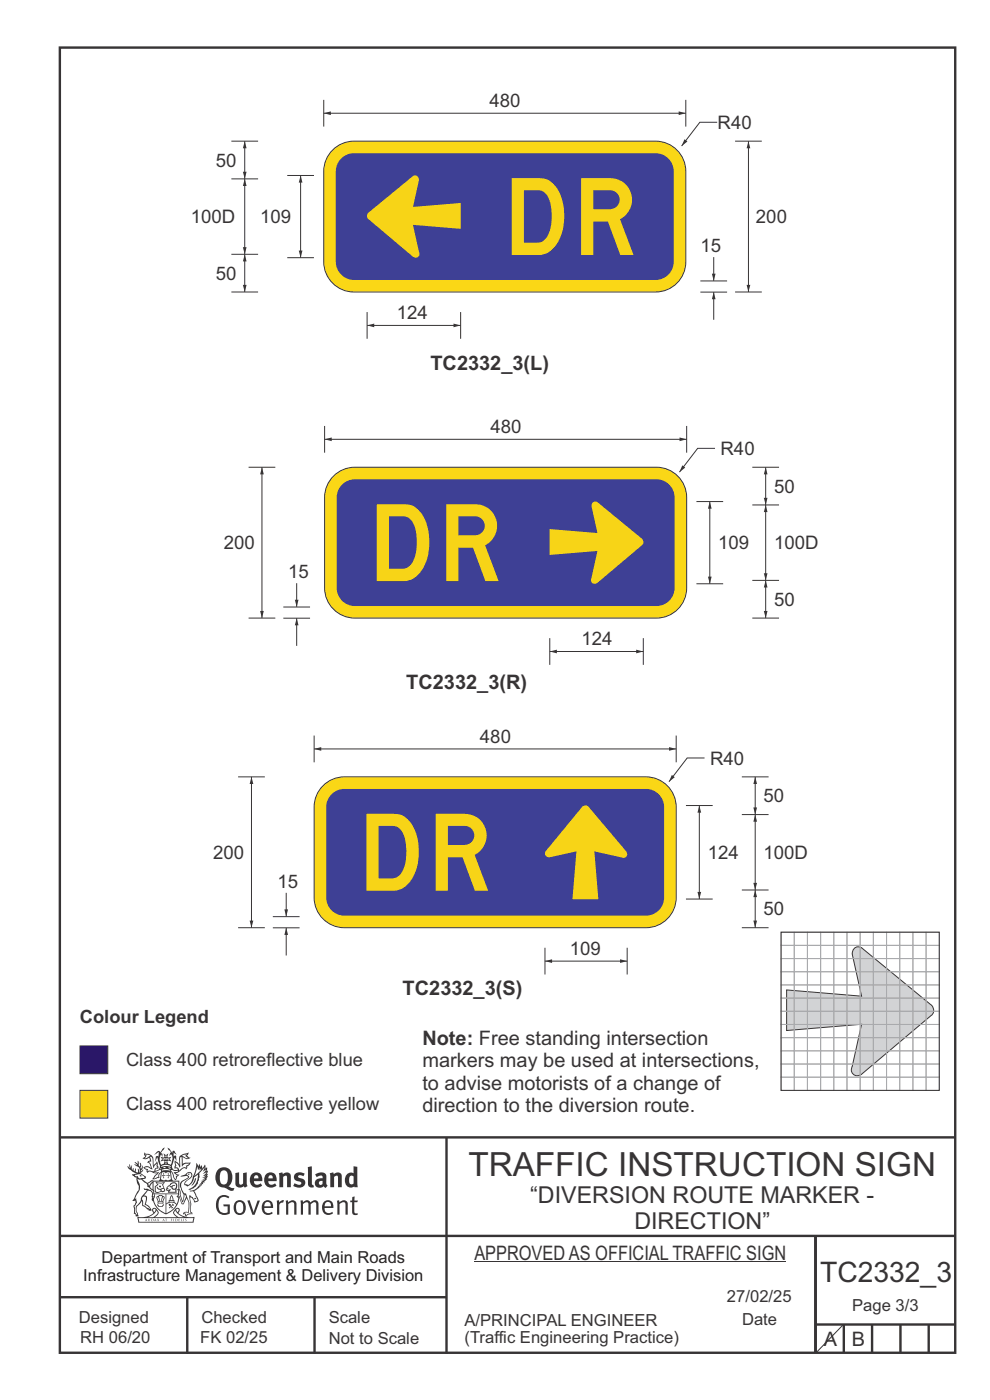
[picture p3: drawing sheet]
<svg xmlns="http://www.w3.org/2000/svg" width="210mm" height="297mm" viewBox="0 0 210 297" stroke-linecap="round" stroke-linejoin="round" font-family="sans-serif">
<g fill="none" stroke="#373435" stroke-width=".51">
<path d="M12.7 10.1h189.9v276.9h-189.9zM12.7 241.3h190M94.7 241.4v45.8M12.7 275.2h82M12.7 262.2h190.1M39.7 275.2v12M66.7 275.2v12M173 262.1v24.9M173 281h29.6M179 281v6M185 281v6M191 281v6"/>
<path d="M197 281v6"/>
</g>
<g fill="#373435">
<path d="M47 248.4a2.55 2.55 0 0 0 0 2.7l.3 .2a.81 .81 0 0 0 1-1v-.5a1.04 1.04 0 0 0-1.1-1.5zM46.3 248.1a1.82 1.82 0 0 1 2.1-.2 1.82 1.82 0 0 1 .9 1.8 2.29 2.29 0 0 1-.8 2l.7 .3h.5l-.2 .6a2.87 2.87 0 0 1-2-.7 2.12 2.12 0 0 1-1.7-3.1z" fill-rule="evenodd"/>
<path d="M49.9 248.9l.8-.2v2a.46 .46 0 0 0 .3 .6 .46 .46 0 0 0 .6-.3v-2.1l.7-.2v2.4l.2 .5-.5 .3-.3-.3a1.02 1.02 0 0 1-1.2 .3 1.02 1.02 0 0 1-.6-1.1z" fill-rule="evenodd"/>
<path d="M54 249.5l-.1 .5h.9a.49 .49 0 0 0-.2-.6 .49 .49 0 0 0-.6 .1zM53.4 249.1a1.34 1.34 0 0 1 1.6-.2 1.34 1.34 0 0 1 .6 1.5v.2h-1.7a.77 .77 0 0 0 .5 .8 .77 .77 0 0 0 .9-.4l.3 .5a1.59 1.59 0 0 1-2 .2 1.59 1.59 0 0 1-.5-2.1z" fill-rule="evenodd"/>
<path d="M57 249.5l-.1 .5h1a.49 .49 0 0 0-.2-.6 .49 .49 0 0 0-.7 .1zM56.4 249.1a1.34 1.34 0 0 1 1.6-.2 1.34 1.34 0 0 1 .7 1.5v.2h-1.8a.77 .77 0 0 0 .5 .8 .77 .77 0 0 0 .9-.4l.4 .5a1.59 1.59 0 0 1-2.1 .2 1.59 1.59 0 0 1-.5-2.1z" fill-rule="evenodd"/>
<path d="M59.2 248.9l.7-.2 .1 .4a.95 .95 0 0 1 1-.3 .95 .95 0 0 1 .7 .8v2.3h-.8v-2.3a.46 .46 0 0 0-.8 .1v2.2h-.8z" fill-rule="evenodd"/>
<path d="M62.6 249.1a1.75 1.75 0 0 1 2-.1l-.2 .5-.6-.2a.43 .43 0 0 0-.6 .3l.4 .3a1.04 1.04 0 0 1 1.2 1.1 1.04 1.04 0 0 1-1.4 1l-1.2-.4 .3-.6 1 .4 .4-.4a.88 .88 0 0 0-1-.5l-.4-.2-.1-.4z" fill-rule="evenodd"/>
<path d="M65.3 247.6l.8-.2 .1 3.8 .3 .2 .1 .4a.88 .88 0 0 1-1 0 .88 .88 0 0 1-.3-1z" fill-rule="evenodd"/>
<path d="M67.8 250.6a.43 .43 0 0 0-.1 .7 .43 .43 0 0 0 .7-.1v-.7zM66.8 249.1a1.7 1.7 0 0 1 2.4 .1v1.9l.3 .4-.4 .5-.5-.4a1.03 1.03 0 0 1-1.7-.1 1.03 1.03 0 0 1 .8-1.5h.7v-.4a.8 .8 0 0 0-1.2 .1z" fill-rule="evenodd"/>
<path d="M70 248.9l.7-.2 .1 .4a.95 .95 0 0 1 1-.3 .95 .95 0 0 1 .7 .8v2.3h-.8v-2.3a.46 .46 0 0 0-.8 .1v2.2h-.8z" fill-rule="evenodd"/>
<path d="M74.3 249.5a1.48 1.48 0 0 0 0 1.7h.5l.2-.1v-1.5l-.3-.2zM75 247.4l.8 .1 .1 4.4h-.7l-.1-.2a1.26 1.26 0 0 1-1.4 0 1.26 1.26 0 0 1-.5-1.3 1.29 1.29 0 0 1 .4-1.4 1.29 1.29 0 0 1 1.4-.1z" fill-rule="evenodd"/>
<path d="M46.4 253.9a1.72 1.72 0 0 1 2.3 0l-.3 .3a1.24 1.24 0 0 0-1.4-.2 1.24 1.24 0 0 0-.6 1.4 1.49 1.49 0 0 0 1.2 1.9l.7-.1v-1.3h-.8l-.1-.4h1.3v1.9a1.93 1.93 0 0 1-2.2 0 1.93 1.93 0 0 1-.7-2.2l.2-.8z" fill-rule="evenodd"/>
<path d="M50.4 255.1a1.65 1.65 0 0 0 .2 2.2 .99 .99 0 0 0 1-1.4 .78 .78 0 0 0-.4-.8 .78 .78 0 0 0-.8 0zM50 254.9a1.33 1.33 0 0 1 1.6-.1 1.33 1.33 0 0 1 .5 1.4 1.31 1.31 0 0 1-1.3 1.6 1.31 1.31 0 0 1-1.2-1.6v-.6z" fill-rule="evenodd"/>
<path d="M52.5 254.7l.4-.1 .9 2.6 .8-2.5h.5l-1.1 3h-.5z" fill-rule="evenodd"/>
<path d="M56.3 255.2l-.2 .7h1.3a.7 .7 0 0 0-.3-.8 .7 .7 0 0 0-.8 .1zM55.9 255a1.22 1.22 0 0 1 1.5-.2 1.22 1.22 0 0 1 .5 1.5h-1.8a.93 .93 0 0 0 .5 1 .93 .93 0 0 0 1.1-.2l.2 .3a1.43 1.43 0 0 1-1.8 .1 1.43 1.43 0 0 1-.6-1.7z" fill-rule="evenodd"/>
<path d="M58.7 254.7l.4-.1 .1 .5 .4-.4 .6-.1-.2 .5a.66 .66 0 0 0-.8 .7v1.9h-.4z" fill-rule="evenodd"/>
<path d="M60.6 254.7l.4-.1 .1 .5a.94 .94 0 0 1 1-.5 .94 .94 0 0 1 .8 .8v2.3h-.5l-.1-2.5a.81 .81 0 0 0-1.2 .3v2.2h-.4z" fill-rule="evenodd"/>
<path d="M63.7 254.7l.5-.1 .1 .5 .4-.3a.78 .78 0 0 1 1.1 .3 .9 .9 0 0 1 1-.5 .9 .9 0 0 1 .8 .8v2.3h-.5l-.1-2.5a.67 .67 0 0 0-1.1 .3v2.2h-.5v-2.4l-.4-.3-.7 .4v2.3h-.5z" fill-rule="evenodd"/>
<path d="M69 255.2l-.1 .7h1.3a.7 .7 0 0 0-.3-.8 .7 .7 0 0 0-.9 .1zM68.7 255a1.22 1.22 0 0 1 1.5-.2 1.22 1.22 0 0 1 .5 1.5h-1.8a.93 .93 0 0 0 .4 1 .93 .93 0 0 0 1.2-.2l.1 .3a1.44 1.44 0 0 1-1.7 .1 1.44 1.44 0 0 1-.6-1.7z" fill-rule="evenodd"/>
<path d="M71.4 254.7l.5-.1 .1 .5a.94 .94 0 0 1 1-.5 .94 .94 0 0 1 .8 .8v2.3h-.5l-.1-2.5a.81 .81 0 0 0-1.2 .3v2.2h-.4z" fill-rule="evenodd"/>
<path d="M74.7 253.9l.5-.1v.9h.7l-.1 .3h-.6v2.2l.1 .2h.5l.1 .3a.75 .75 0 0 1-1.2-.6v-2.1h-.4v-.3h.4z" fill-rule="evenodd"/>
<path d="M30.8 244.9l1.1 .3-.9 .5h-.4l.6-.5zM31.8 245.4h.2a2.44 2.44 0 0 1 .4 1.9l.1 .5 .7-1-.1 .6 .3 .3a.57 .57 0 0 0-.6 .7l-1-.1-.5 .2 .2-.5-.8-.3 .7-.1 .9 .5 .1-.1-.6-1.3-.2-.2h.5zM30.7 244.4l-.1 .5 .2 .4-.6 .4a1.04 1.04 0 0 0 1.4-.1l.2 .6-.3 .1-.2 .4a.94 .94 0 0 1 .8 1.1l-.2-.1a1.16 1.16 0 0 0-1.5-.1l.3 .4 .4 .2 .1 .5 .2 .1 .1-.2a.94 .94 0 0 1 1.1 .2l.8 .1-1.2 1.2a1.13 1.13 0 0 0 1.2-.2l.4-.1-.1-.4 .5-.8a.83 .83 0 0 0-.6 1.1l-.3-.1-.7 .4 1.1-1.4-.5 .1-.5-.1 1.3-.5-.1-.1-.9 .4v-.3l.2-.2 .3 .1 .1-.3-.2-.4v-.6l-.1-.4-.7 1v-.7a1.42 1.42 0 0 0-1.6-1.8z" fill-rule="evenodd"/>
<path d="M38.5 245.2l.5-.2 .7-.1-.6 .3 .8 .5h-.3zM38.3 245.5l.2-.1 .1 2a1.69 1.69 0 0 1 1.6-.6l-.8 .5 .1 .5a1.1 1.1 0 0 0-1.5 .6l-.1-.5-.2-.2h-.5l.3-.4-.3-.7a1.42 1.42 0 0 1 .8 1.1l.2-.1zM37.1 246.2l.1 1-.2 .3 .1 .4h.5l.1 .2a.96 .96 0 0 1-1.1-.1l-.1 .1a1.06 1.06 0 0 0 1.3 .2v.1a.72 .72 0 0 1-1 .2l.3 .5 .6 .2-.4 .2-.1 .6-.2-.3-.4-1.1-.4-.4 .4 .9a1.54 1.54 0 0 0 .7 1.2l.2-.3a.58 .58 0 0 1 .4-.8l.2-.1h-.3l-.5-.3 .9-.5a.93 .93 0 0 1 1.2-.5v.2l.2-.2 .1-.5a.99 .99 0 0 0 .7-.8l-1.3 .1-.3 .2-.1-1.4 .9 .4 .9-.3h-.4l-.5-.4 .4-.7-.6 .2a1.46 1.46 0 0 0-1.4 2.1v.4l-.2-.4z" fill-rule="evenodd"/>
<path d="M35.6 248.9l.2 .1-.1 .3 .4 .1h-.4v.6l-.1-.6h-.3l.3-.1z" fill-rule="evenodd"/>
<path d="M34.6 248.9l.2 .1v.3l.3 .1h-.3l-.1 .6v-.6h-.4l.4-.1z" fill-rule="evenodd"/>
<path d="M34.3 248.8a.57 .57 0 0 1 .9 .2 .57 .57 0 0 1 .9-.2l.2 1.4h-.2a.57 .57 0 0 1-.9 0 .69 .69 0 0 1-1.1 0zM34.2 248.1l-.3 2.1-.2 .4h3l-.2-.4-.3-2.1h-.2v.2l-.8-.1-.8 .1v-.2z" fill-rule="evenodd"/>
<path d="M34.2 252.4a.3 .3 0 0 0 .6 0 .3 .3 0 0 0-.6 0zM33.3 250.9l.3 .3-.3 .4a.79 .79 0 0 0 0 1.3l.8-.2-.1-.3a.55 .55 0 0 1-.7-.6l.1-.1 .2 .3 .3 .2 .8-.2-.4-.7 .4-.4-.7 .2zM33 250.7l1.1 .2 .9-.2-.4 .6 .4 1.2a.56 .56 0 0 1-.8 .3l-.2 .1a.73 .73 0 0 1-.9 .1 .73 .73 0 0 1-.3-1v-.4l.6-.4z" fill-rule="evenodd"/>
<path d="M35.6 251.8l.7-.4a.58 .58 0 0 1 1-.1 .58 .58 0 0 1-.4 .9l-.3-.3a.43 .43 0 0 1 .6-.4 .57 .57 0 0 0-.8 .2l-.2-.1-.3 .1 .4 .2a.55 .55 0 0 0 .9 .4v.5h-1.3l.3-.4-.1-.1-.6 .1 .2-.3-.2-.1zM35.4 251.8l-.1 .2a.39 .39 0 0 0 .2 .6h.3l-.2 .4h1.9l-.1-.8a.86 .86 0 0 0-.1-1.3 .86 .86 0 0 0-1.3 .4z" fill-rule="evenodd"/>
<path d="M36 254.8h.8v.2h-.8zM36.4 253.8l.2 .8h-.4zM36.4 253.5l-.3 .5-.1 .6h-.2v.4l-.7 .4 .2 .1a1.48 1.48 0 0 1 2.1 .2l.2-.1-.6-.5v-.5h-.2l-.1-.6z" fill-rule="evenodd"/>
<path d="M35.8 255.4l.4 .1 .1 .3 .3-.2-.2-.2a.38 .38 0 0 1 .5 .5l-.2-.2-.3 .2 .3 .2-.3 .3-.1-.4-.4 .4-.1-.2 .4-.3-.1-.1-.2 .1z" fill-rule="evenodd"/>
<path d="M34.5 254h.2v.2l-.2 .6h-.2zM33.6 255.3h.9v.2a.55 .55 0 0 1-.8 .4v-.2l-.2-.1zM33.4 254h.2l.2 .8h-.2zM33.6 255l.8-.1 .1 .2h-.8zM33.8 253.7h.5l-.2 1.1h-.1zM33.3 253.8l-.1 .3 .3 1.1a.48 .48 0 0 0-.1 .6 .48 .48 0 0 0 .5 .2h.5a.49 .49 0 0 0 .2-.8l.3-1.1-.1-.3a1.42 1.42 0 0 0-1.5 0z" fill-rule="evenodd"/>
<path d="M33.7 251.5l.4 .1 .1 .3h-.3z" fill-rule="evenodd"/>
<path d="M41.3 250.1l.3-.2-.2 .8-.6 .8h-.2l.5-.7z" fill-rule="evenodd"/>
<path d="M39.7 249l.3-.2 .5 .2a.88 .88 0 0 1-.6 1.1 1.22 1.22 0 0 0-.8 1.3l.5 .2a.72 .72 0 0 0 .9-.4l.5-.8 .2-.6 .8-.6v.2a2.85 2.85 0 0 1-2 2.9l.1 .1a2.13 2.13 0 0 0 1.9-1.5v-.3a2.01 2.01 0 0 0 .3-1.7l1.1-1.3-.4 1 .7-.5-.7 1 .8-.4-.8 .8 .7-.2-.9 .6 .8-.1-.8 .4h.7l-.8 .3 .3 .2h-.4l.2 .3h-.4l.2 .3h-.4l.1 .2h-.1a2.16 2.16 0 0 1-2 1.1l.1 .2 .4-.1a.76 .76 0 0 1 .7 .8l.5 1.2-.6 .2a1.45 1.45 0 0 0-1.1-1.3l.2 1.8-.1 1.8 .4 .3a1.07 1.07 0 0 0-1.2 .4v-.3l-.5-.2a.87 .87 0 0 1 1.1-.1v-.7a4.4 4.4 0 0 0-.6-3.1l-.1-.3h-.2a2.16 2.16 0 0 1-.7-2.2l.3-.4 1.2-.7a.55 .55 0 0 0-.4-.8zM37.8 252.4a.76 .76 0 0 1 .3 1.1l.6 1.6 .4-1.7 .2 .1a.61 .61 0 0 1-.1 .9l-.3 .8-.2 .1-.7-1.6-.3 .1a1.18 1.18 0 0 0 .1-1.4zM41.8 247.5l.2 .7 .3-.5v.6l.4-.5a1.9 1.9 0 0 1-1.2 1.4l-.3 .3zM38.2 249.6l1.4-.2 .2 .2v.3l-.5 .2a1.26 1.26 0 0 0-.9 1.9l.2 .7a1.84 1.84 0 0 1 .1 2.1l-.4-1.4a.96 .96 0 0 0-.4-1.2l-.4 .2a.78 .78 0 0 1 0 1.3l.1 .3h.4l.4 1.1a.38 .38 0 0 0 .2 .4 .38 .38 0 0 0 .4-.1l.6-1.2a2.94 2.94 0 0 1 .4 2.5l-.1 .4h-.8l-.3 .4v.2l.4-.1 .1 .4 .2 .1a1.02 1.02 0 0 1 1.3-.5v-.4l-.3-.1 .1-1.8-.3-1.3h.1a1.14 1.14 0 0 1 .8 1 .63 .63 0 0 0 .8-.2 .63 .63 0 0 0-.2-.9l-.6-1.2 .9-.6 .2-.4h.3l-.1-.2h.4l-.1-.3h.3l-.1-.3 .5-.1-.2-.2 .6-.4v-.2h-.2l.4-.5h-.3l.3-.5-.4 .1 .4-.5v-.3l-.3 .2 .2-.7-.1-.2-.4 .3v-.8l-.6 .8-.2-.8-.2 .5-.3-.7-.1 .6-.5-.8-.1 1.4-.6 1.8a1.81 1.81 0 0 1-1 1.5l-.6-.2a1.75 1.75 0 0 1 1.1-1.2 .75 .75 0 0 0 .1-1.3 .75 .75 0 0 0-1.2 .4z" fill-rule="evenodd"/>
<path d="M41.2 254.1h.3l.2 .2-.4 .1z" fill-rule="evenodd"/>
<path d="M29.4 258.4h11.6l-.1 .8h-11.4zM31.3 258.2l.5-.1a2.48 2.48 0 0 0 1.4-1.3l.3 .5-.5 .6-.5 .3zM32.5 256.6l.3-.2 .2 .1-.3 .7zM37.2 256.8a2.65 2.65 0 0 0 1.8 1.4h-1.1l-.5-.3-.5-.6zM37.4 256.5l.2-.1 .3 .2-.3 .6zM29.2 258.2l.1 1.2h11.8l.2-1.1-.2-.1a4.1 4.1 0 0 1-3.3-.9l.3-.4-.1-.6a1.06 1.06 0 0 0-1.3 1l.2 .4 .6 .5h-4.7l.3-.1a.84 .84 0 0 0 .6-.8 .84 .84 0 0 0-.5-.8l-.3-.2h-.5l-.1 .6 .3 .4a4.2 4.2 0 0 1-3.4 .9z" fill-rule="evenodd"/>
<path d="M31 258.7l.1 .2h-.2zM31 258.5l-.3 .6 .4-.2 .2 .2z" fill-rule="evenodd"/>
<path d="M31.3 258.6h.3v.4a.25 .25 0 0 0 .2-.1 .25 .25 0 0 0-.1-.3h.1a.29 .29 0 0 1 0 .4 .29 .29 0 0 1-.4 0 .29 .29 0 0 1 0-.4z" fill-rule="evenodd"/>
<path d="M32.2 258.6a.22 .22 0 0 1 .3 .2 .22 .22 0 0 1-.3 .2zM32 258.6l.1 .4a.33 .33 0 0 0 .4 0 .33 .33 0 0 0 0-.4 .33 .33 0 0 0-.5 0z" fill-rule="evenodd"/>
<path d="M32.9 258.7l.1 .2h-.2zM32.9 258.5l-.2 .6 .3-.2 .2 .2z" fill-rule="evenodd"/>
<path d="M33.3 258.6h.2l.1 .1 .2-.1-.2 .2 .2 .3-.3-.3-.1 .3h-.1l.2-.3z" fill-rule="evenodd"/>
<path d="M34.7 258.7l.1 .2h-.2zM34.7 258.5l-.3 .6 .4-.2 .2 .2z" fill-rule="evenodd"/>
<path d="M35 258.5h.5l-.2 .1v.5h-.2l.1-.5z" fill-rule="evenodd"/>
<path d="M36.2 258.6l.3-.1-.1 .1v.2h.1h-.1v.3h-.2z" fill-rule="evenodd"/>
<path d="M36.7 258.6h.2v.5h-.2z" fill-rule="evenodd"/>
<path d="M37.3 258.6a.22 .22 0 0 1 .3 .2 .22 .22 0 0 1-.3 .2zM37.1 258.6v.4a.33 .33 0 0 0 .5 0 .33 .33 0 0 0 0-.4 .33 .33 0 0 0-.5 0z" fill-rule="evenodd"/>
<path d="M37.8 258.6l.4-.1-.2 .1v.2h.1h-.1v.2l.2 .1h-.4z" fill-rule="evenodd"/>
<path d="M38.4 258.6h.2l-.1 .4 .2 .1h-.3z" fill-rule="evenodd"/>
<path d="M38.9 258.6h.2v.5h-.2z" fill-rule="evenodd"/>
<path d="M39.3 258.6h.2h-.1l.2 .3-.2 .2-.1-.1v-.1l.2 .1z" fill-rule="evenodd"/>
<path d="M34.2 247.4a1.51 1.51 0 0 1 2 .2 2.67 2.67 0 0 0-2.1 0zM35.7 247.6l.4 .1 .1 .3-.4-.1zM34.6 247.6h.5l.1 .2h-.4zM34 247.8l.3 .2h-.3zM34.9 246.9l.3-.2 .3 .2zM34.9 245.6l.2 .1v.3h-.2zM35 245.1l.2 .2 .2-.2-.1 .3h-.2zM35.1 246.3h.2l.1 .4-.2-.2-.2 .2zM35.3 245.7l.2-.1v.4h-.2zM34.4 245.7h.3l.1 .3-.4 .1 .2-.2zM35.7 245.7h.3l-.2 .2 .2 .2-.4-.1zM32.7 244.9l1-.5-.1 1-.2-.2-.3 .2-.3 1.1 .5-1 .3 .9a1.84 1.84 0 0 1 .2 1.7l.4 .1a2.48 2.48 0 0 1 2.2 0l.2-.2-.2-.7 .7-1.8 .4 .7-.2-1-.2-.1-.2 .3v-.9l.6 .4-.6-.8-.3 .1-.1 .4-.5-.9-.5-.3 .2 .5 .6 .5-.5 .8 .4-.4a2.06 2.06 0 0 1 0 2.3l-.5-.2-.2-.6 .1-.1 .8 .2-.4-.5 .4-.5-.7 .2-.2-.2 .2-.7-.5 .4-.5-.4 .2 .7-.2 .2-.7-.2 .4 .5-.4 .5 .8-.2 .1 .1-.2 .6-.5 .2a2.02 2.02 0 0 1 0-2.2l.3 .5-.1-.7-.3-.1 .8-1.2-.4 .3-.5 .8-.2-.3a.8 .8 0 0 0-.8 .5z" fill-rule="evenodd"/>
<path d="M29.2 250.1l.3 .1a.61 .61 0 0 1 .8 .4l.3 .2a.8 .8 0 0 1 .6 1l.4 .1 .5 .5a1 1 0 0 1 .5 1.1l-.1 .7v-.5h-.1a.96 .96 0 0 0-.8-1.3l-.2-.2h-.7l-.1-.1-.1 .1 .1 .3h.6l-1.2 1.3-.2 1-.4 .6a1.33 1.33 0 0 0-.5 1.8l.2 .5a1.26 1.26 0 0 1-.5-1.5l-.1-.3a1.56 1.56 0 0 0 .4-1.7l-.3 .2 .2-.5a3.2 3.2 0 0 0 .7-3zM30.4 253.9h.4a2.06 2.06 0 0 1-.1 1.6l.7 .5 .4 .4-.6-.1-.8-.6-.1-.9a.51 .51 0 0 1 .1-.9zM28.6 249.3a1.52 1.52 0 0 1 2.1 .5l-1.1 .2-.2-.1-.1-.4h-.5zM27.5 247v.8l-.3-.4h-.1a3.1 3.1 0 0 0 1.9 1.6l-1 .1 .5 .6 .5 .1 .1 1.1a1.84 1.84 0 0 1-.3 2.5l-.4 .9-.3 .4 .2 .1 .4-.1 .1 .4-.2 .5-.3 .2 .1 1.7h.2l.3 .5 .1 .1 .4-.1-.1-.5a1.3 1.3 0 0 1-.1-1.7l.9-1 .1 1.1 .6 .2 .5 .5 .1-.1 .2 .3h.5a1.85 1.85 0 0 0-1.2-1.4l.1-.3a1.39 1.39 0 0 0 0-1.4l-.5-.1 .5-.5a.66 .66 0 0 1 .9-.4 .66 .66 0 0 1 .3 .9l-.1 .4 .2-.1v.2l-.1 .3 .2 .5 .1-.3a2.24 2.24 0 0 0 .1-2.2 .73 .73 0 0 1-.7-.7 .73 .73 0 0 1 .6-.7v-.2a.94 .94 0 0 0-.9 .8 .48 .48 0 0 1-.1-.6 .48 .48 0 0 1 .5-.2l.5-.3a.51 .51 0 0 0-.8 .2l-.5 .2-1-.8h.6l.2-.5-1.2-.7 .5-.5v-.3l-.5 .4 .1-.2a.69 .69 0 0 0 .2-1v.4l-.2 .3v-1.1l-.3-.2 .1 .6-.1 .2-.4-1.3v.7l-.6-.4 .5 .7-.6-.2 .3 .3a1 1 0 0 1 .7 1.4l-.2-.8v.9l-.5-.2v-.8l-.2 .7-.2-.1-.1-.6-.2 .4-.2-.2 .1-.7-.2 .5z" fill-rule="evenodd"/>
<path d="M29.6 249.4l.2-.1 .3 .2z" fill-rule="evenodd"/>
<path d="M32.4 250.5h5.6v2l-.2-.1v-1.7h-5.2v2.5h5.2v-.8l.1 .2-.1 1.1v-.3h-2.5v4a4.1 4.1 0 0 0 2.6-3.6l.1-.1a4 4 0 0 1-2.8 3.9 4.2 4.2 0 0 1-2.8-4.7l.1 1.2 .1-.1a3.8 3.8 0 0 0 2.5 3.4v-4h-2.5l-.2-.9z" fill-rule="evenodd"/>
<circle cx="40" cy="249.1" r=".17"/>
</g>
<path d="M100.6 267.7h66.2M178.7 281.2l-5.6 5.8" fill="none" stroke="#373435" stroke-width=".21"/>
<path d="M166.9 210l15.9 1.3-2-8.9a1.31 1.31 0 0 1 .7-1.4 1.31 1.31 0 0 1 1.6 .3l14.2 11.7a1.48 1.48 0 0 1 .1 2.5l-14.5 12.3a1.31 1.31 0 0 1-1.8 .2 1.31 1.31 0 0 1-.3-1.8l2-8.9-15.9 1.3z" fill-rule="evenodd" fill="#d2d3d5" stroke="#373435" stroke-width=".21"/>
<g fill="none" stroke="#a9abae" stroke-width=".21">
<path d="M165.7 197.8h2.8v2.8h-2.8zM168.5 197.8h2.8v2.8h-2.8zM171.3 197.8h2.8v2.8h-2.8zM174.1 197.8h2.8v2.8h-2.8zM176.9 197.8h2.8v2.8h-2.8zM179.7 197.8h2.8v2.8h-2.8zM182.5 197.8h2.8v2.8h-2.8zM185.3 197.8h2.8v2.8h-2.8zM188.1 197.8h2.8v2.8h-2.8zM190.9 197.8h2.7v2.8h-2.7zM193.6 197.8h2.8v2.8h-2.8zM196.4 197.8h2.8v2.8h-2.8z"/>
<path d="M165.7 200.6h2.8v2.8h-2.8zM165.7 203.4h2.8v2.7h-2.8zM165.7 206.1h2.8v2.8h-2.8zM165.7 208.9h2.8v2.8h-2.8zM165.7 211.7h2.8v2.8h-2.8zM165.7 214.5h2.8v2.8h-2.8zM165.7 217.3h2.8v2.8h-2.8zM168.5 200.6h2.8v2.8h-2.8zM168.5 203.4h2.8v2.7h-2.8zM168.5 206.1h2.8v2.8h-2.8zM168.5 208.9h2.8v2.8h-2.8zM168.5 211.7h2.8v2.8h-2.8z"/>
<path d="M168.5 214.5h2.8v2.8h-2.8zM168.5 217.3h2.8v2.8h-2.8zM171.3 200.6h2.8v2.8h-2.8zM171.3 203.4h2.8v2.7h-2.8zM171.3 206.1h2.8v2.8h-2.8zM171.3 208.9h2.8v2.8h-2.8zM171.3 211.7h2.8v2.8h-2.8zM171.3 214.5h2.8v2.8h-2.8zM171.3 217.3h2.8v2.8h-2.8zM174.1 200.6h2.8v2.8h-2.8zM174.1 203.4h2.8v2.7h-2.8zM174.1 206.1h2.8v2.8h-2.8z"/>
<path d="M174.1 208.9h2.8v2.8h-2.8zM174.1 211.7h2.8v2.8h-2.8zM174.1 214.5h2.8v2.8h-2.8zM174.1 217.3h2.8v2.8h-2.8zM176.9 200.6h2.8v2.8h-2.8zM176.9 203.4h2.8v2.7h-2.8zM176.9 206.1h2.8v2.8h-2.8zM176.9 208.9h2.8v2.8h-2.8zM176.9 211.7h2.8v2.8h-2.8zM176.9 214.5h2.8v2.8h-2.8zM176.9 217.3h2.8v2.8h-2.8zM179.7 200.6h2.8v2.8h-2.8z"/>
<path d="M179.7 203.4h2.8v2.7h-2.8zM179.7 206.1h2.8v2.8h-2.8zM179.7 208.9h2.8v2.8h-2.8zM179.7 211.7h2.8v2.8h-2.8zM179.7 214.5h2.8v2.8h-2.8zM179.7 217.3h2.8v2.8h-2.8zM182.5 200.6h2.8v2.8h-2.8zM182.5 203.4h2.8v2.7h-2.8zM182.5 206.1h2.8v2.8h-2.8zM182.5 208.9h2.8v2.8h-2.8zM182.5 211.7h2.8v2.8h-2.8zM182.5 214.5h2.8v2.8h-2.8z"/>
<path d="M182.5 217.3h2.8v2.8h-2.8zM185.3 200.6h2.8v2.8h-2.8zM185.3 203.4h2.8v2.7h-2.8zM185.3 206.1h2.8v2.8h-2.8zM185.3 208.9h2.8v2.8h-2.8zM185.3 211.7h2.8v2.8h-2.8zM185.3 214.5h2.8v2.8h-2.8zM185.3 217.3h2.8v2.8h-2.8zM188.1 200.6h2.8v2.8h-2.8zM188.1 203.4h2.8v2.7h-2.8zM188.1 206.1h2.8v2.8h-2.8zM188.1 208.9h2.8v2.8h-2.8z"/>
<path d="M188.1 211.7h2.8v2.8h-2.8zM188.1 214.5h2.8v2.8h-2.8zM188.1 217.3h2.8v2.8h-2.8zM190.9 200.6h2.7v2.8h-2.7zM190.9 203.4h2.7v2.7h-2.7zM190.9 206.1h2.7v2.8h-2.7zM190.9 208.9h2.7v2.8h-2.7zM190.9 211.7h2.7v2.8h-2.7zM190.9 214.5h2.7v2.8h-2.7zM190.9 217.3h2.7v2.8h-2.7zM193.6 200.6h2.8v2.8h-2.8zM193.6 203.4h2.8v2.7h-2.8z"/>
<path d="M193.6 206.1h2.8v2.8h-2.8zM193.6 208.9h2.8v2.8h-2.8zM193.6 211.7h2.8v2.8h-2.8zM193.6 214.5h2.8v2.8h-2.8zM193.6 217.3h2.8v2.8h-2.8zM196.4 200.6h2.8v2.8h-2.8zM196.4 203.4h2.8v2.7h-2.8zM196.4 206.1h2.8v2.8h-2.8zM196.4 208.9h2.8v2.8h-2.8zM196.4 211.7h2.8v2.8h-2.8zM196.4 214.5h2.8v2.8h-2.8zM196.4 217.3h2.8v2.8h-2.8z"/>
<path d="M165.7 220.1h2.8v2.8h-2.8zM165.7 222.9h2.8v2.8h-2.8zM165.7 225.7h2.8v2.8h-2.8zM165.7 228.5h2.8v2.8h-2.8zM168.5 220.1h2.8v2.8h-2.8zM168.5 222.9h2.8v2.8h-2.8zM168.5 225.7h2.8v2.8h-2.8zM168.5 228.5h2.8v2.8h-2.8zM171.3 220.1h2.8v2.8h-2.8zM171.3 222.9h2.8v2.8h-2.8zM171.3 225.7h2.8v2.8h-2.8zM171.3 228.5h2.8v2.8h-2.8z"/>
<path d="M174.1 220.1h2.8v2.8h-2.8zM174.1 222.9h2.8v2.8h-2.8zM174.1 225.7h2.8v2.8h-2.8zM174.1 228.5h2.8v2.8h-2.8zM176.9 220.1h2.8v2.8h-2.8zM176.9 222.9h2.8v2.8h-2.8zM176.9 225.7h2.8v2.8h-2.8zM176.9 228.5h2.8v2.8h-2.8zM179.7 220.1h2.8v2.8h-2.8zM179.7 222.9h2.8v2.8h-2.8zM179.7 225.7h2.8v2.8h-2.8zM179.7 228.5h2.8v2.8h-2.8z"/>
<path d="M182.5 220.1h2.8v2.8h-2.8zM182.5 222.9h2.8v2.8h-2.8zM182.5 225.7h2.8v2.8h-2.8zM182.5 228.5h2.8v2.8h-2.8zM185.3 220.1h2.8v2.8h-2.8zM185.3 222.9h2.8v2.8h-2.8zM185.3 225.7h2.8v2.8h-2.8zM185.3 228.5h2.8v2.8h-2.8zM188.1 220.1h2.8v2.8h-2.8zM188.1 222.9h2.8v2.8h-2.8zM188.1 225.7h2.8v2.8h-2.8zM188.1 228.5h2.8v2.8h-2.8z"/>
<path d="M190.9 220.1h2.7v2.8h-2.7zM190.9 222.9h2.7v2.8h-2.7zM190.9 225.7h2.7v2.8h-2.7zM190.9 228.5h2.7v2.8h-2.7zM193.6 220.1h2.8v2.8h-2.8zM193.6 222.9h2.8v2.8h-2.8zM193.6 225.7h2.8v2.8h-2.8zM193.6 228.5h2.8v2.8h-2.8zM196.4 220.1h2.8v2.8h-2.8zM196.4 222.9h2.8v2.8h-2.8zM196.4 225.7h2.8v2.8h-2.8zM196.4 228.5h2.8v2.8h-2.8z"/>
</g>
<path d="M165.7 197.8h33.5v33.5h-33.5z" fill="none" stroke="#373435" stroke-width=".21"/>
<path d="M68.8 166.4a6.4 6.4 0 0 1 4.2-1.6h64a6.4 6.4 0 0 1 6.4 6.4v19.2a6.4 6.4 0 0 1-6.4 6.4h-64a6.4 6.4 0 0 1-6.4-6.4v-19.2a6.4 6.4 0 0 1 2.2-4.8z" fill-rule="evenodd" fill="#fad716" stroke="#373435" stroke-width=".21"/>
<path d="M70.3 168.5a3.8 3.8 0 0 1 2.7-1.1h64a3.9 3.9 0 0 1 3.9 3.8v19.2a3.9 3.9 0 0 1-3.9 3.8h-64a3.9 3.9 0 0 1-3.8-3.8v-19.2a3.8 3.8 0 0 1 1.1-2.7z" fill-rule="evenodd" fill="#3e4095"/>
<path d="M149.4 160.8h-3.6l-3.9 5" fill="none" stroke="#373435" stroke-width=".21"/>
<path d="M142.5 164.4l.6 .5-1.2 .9z" fill="#373435"/>
<path d="M66.6 158.9h76.8M66.6 156v5.7M143.4 156v5.7M145.5 170.9h5.7M145.5 190.7h5.7" fill="none" stroke="#373435" stroke-width=".21"/>
<g fill="#373435">
<path d="M141.9 158.5l1.5 .4-1.5 .4z"/>
<path d="M66.6 158.9l1.5-.4v.8z"/>
</g>
<path d="M123.5 171.1l.5-.2a.82 .82 0 0 1 .9 .3l7.9 9.3a.84 .84 0 0 1 .1 1.2 .84 .84 0 0 1-1.1 .2l-5.7-1.3 .8 10.2h-5.5l.9-10.2-5.7 1.3a.83 .83 0 0 1-.9-.4 .83 .83 0 0 1 0-.9z" fill-rule="evenodd" fill="#f7d417"/>
<path d="M160.2 188.8v8M115.6 201.1v5.6M133 201.1v5.6" fill="none" stroke="#373435" stroke-width=".21"/>
<g fill="#373435">
<path d="M160.2 188.8l.4 1.5h-.8z"/>
<path d="M159.8 195.3h.8l-.4 1.5z"/>
</g>
<path d="M160.2 164.8v8M157.4 188.8h5.6M157.4 196.8h5.6" fill="none" stroke="#373435" stroke-width=".21"/>
<g fill="#373435">
<path d="M160.2 164.8l.4 1.5h-.8z"/>
<path d="M159.8 171.3h.8l-.4 1.5z"/>
</g>
<path d="M157.4 164.8h5.6M157.4 172.8h5.6M160.2 172.8v16" fill="none" stroke="#373435" stroke-width=".21"/>
<g fill="#373435">
<path d="M160.2 172.8l.4 1.5h-.8z"/>
<path d="M159.8 187.3h.8l-.4 1.5z"/>
</g>
<path d="M60.7 196.8v5.9" fill="none" stroke="#373435" stroke-width=".21"/>
<path d="M60.7 196.8l.4 1.5h-.8z" fill="#373435"/>
<path d="M57.9 194.5h5.6M57.9 196.8h5.6M60.7 189.4v5" fill="none" stroke="#373435" stroke-width=".21"/>
<path d="M60.3 192.9h.8l-.4 1.5z" fill="#373435"/>
<path d="M53.3 164.8v32" fill="none" stroke="#373435" stroke-width=".21"/>
<g fill="#373435">
<path d="M53.3 164.8l.4 1.5h-.7z"/>
<path d="M53 195.3h.7l-.4 1.5z"/>
</g>
<path d="M50.5 164.8h5.7M50.5 196.8h5.7M115.6 203.9h17.4" fill="none" stroke="#373435" stroke-width=".21"/>
<g fill="#373435">
<path d="M115.6 203.9l1.5-.4v.8z"/>
<path d="M131.5 203.5l1.5 .4-1.5 .4z"/>
</g>
<path d="M148.3 170.9v19.8" fill="none" stroke="#373435" stroke-width=".21"/>
<g fill="#373435">
<path d="M148.3 170.9l.4 1.5h-.7z"/>
<path d="M148 189.2h.7l-.4 1.5z"/>
</g>
<path d="M70.4 101.3a6.4 6.4 0 0 1 4.9-2.2h64a6.4 6.4 0 0 1 6.4 6.4v19.2a6.4 6.4 0 0 1-6.4 6.4h-64a6.4 6.4 0 0 1-6.4-6.4v-19.2a6.4 6.4 0 0 1 1.5-4.2z" fill-rule="evenodd" fill="#fad716" stroke="#373435" stroke-width=".21"/>
<path d="M72.5 102.8a3.8 3.8 0 0 1 2.8-1.1h64a3.9 3.9 0 0 1 3.8 3.8v19.2a3.9 3.9 0 0 1-3.8 3.9h-64a3.9 3.9 0 0 1-3.9-3.9v-19.2a3.8 3.8 0 0 1 1.1-2.7z" fill-rule="evenodd" fill="#3e4095"/>
<path d="M151.7 95.1h-3.7l-3.9 5.1" fill="none" stroke="#373435" stroke-width=".21"/>
<path d="M144.7 98.7l.7 .5-1.3 1z" fill="#373435"/>
<path d="M147.7 106.4h5.7M150.6 106.4v17.4M147.7 123.8h5.7" fill="none" stroke="#373435" stroke-width=".21"/>
<g fill="#373435">
<path d="M150.6 106.4l.4 1.5h-.8z"/>
<path d="M150.2 122.3h.8l-.4 1.5z"/>
</g>
<path d="M68.9 93.2h76.8M68.9 90.4v5.6M145.7 90.4v5.6" fill="none" stroke="#373435" stroke-width=".21"/>
<g fill="#373435">
<path d="M144.1 92.8l1.6 .4-1.6 .4z"/>
<path d="M68.9 93.2l1.5-.4v.8z"/>
</g>
<path d="M116.6 112.2l10.1 .9-1.2-5.7a.83 .83 0 0 1 .3-.9 .83 .83 0 0 1 .9 0l9.3 7.7a.94 .94 0 0 1 .1 1.5l-9.3 7.9a.84 .84 0 0 1-1.1 .1 .84 .84 0 0 1-.2-1.1l1.2-5.7-10.1 .8z" fill-rule="evenodd" fill="#f7d417"/>
<path d="M116.6 138.2h19.9M116.6 135.4v5.6M136.5 135.4v5.6" fill="none" stroke="#373435" stroke-width=".21"/>
<g fill="#373435">
<path d="M134.9 137.8l1.6 .4-1.6 .4z"/>
<path d="M116.6 138.2l1.5-.4v.8z"/>
</g>
<path d="M162.4 123.1v8" fill="none" stroke="#373435" stroke-width=".21"/>
<g fill="#373435">
<path d="M162.4 123.1l.4 1.5h-.8z"/>
<path d="M162 129.6h.8l-.4 1.5z"/>
</g>
<path d="M162.4 99.1v8M159.6 123.1h5.7M159.6 131.1h5.7" fill="none" stroke="#373435" stroke-width=".21"/>
<g fill="#373435">
<path d="M162.4 99.1l.4 1.5h-.8z"/>
<path d="M162 105.6h.8l-.4 1.5z"/>
</g>
<path d="M159.6 99.1h5.7M159.6 107.1h5.7M162.4 107.1v16" fill="none" stroke="#373435" stroke-width=".21"/>
<g fill="#373435">
<path d="M162.4 107.1l.4 1.5h-.8z"/>
<path d="M162 121.6h.8l-.4 1.5z"/>
</g>
<path d="M62.9 131.1v5.9" fill="none" stroke="#373435" stroke-width=".21"/>
<path d="M62.9 131.1l.4 1.6h-.8z" fill="#373435"/>
<path d="M60.1 128.8h5.7M60.1 131.1h5.7M62.9 123.7v5" fill="none" stroke="#373435" stroke-width=".21"/>
<path d="M62.5 127.2h.8l-.4 1.5z" fill="#373435"/>
<path d="M55.6 99.1v32" fill="none" stroke="#373435" stroke-width=".21"/>
<g fill="#373435">
<path d="M55.6 99.1l.4 1.5h-.8z"/>
<path d="M55.2 129.6h.8l-.4 1.5z"/>
</g>
<path d="M52.7 99.1h5.7M52.7 131.1h5.7" fill="none" stroke="#373435" stroke-width=".21"/>
<path d="M70.9 31.5a6.4 6.4 0 0 1 4.2-1.6h64a6.4 6.4 0 0 1 6.4 6.4v19.2a6.4 6.4 0 0 1-6.4 6.4h-64a6.4 6.4 0 0 1-6.4-6.4v-19.2a6.4 6.4 0 0 1 2.2-4.8z" fill-rule="evenodd" fill="#fad716" stroke="#373435" stroke-width=".21"/>
<path d="M72.4 33.6a3.8 3.8 0 0 1 2.7-1.1h64a3.9 3.9 0 0 1 3.8 3.8v19.2a3.9 3.9 0 0 1-3.8 3.9h-64a3.9 3.9 0 0 1-3.9-3.9v-19.2a3.8 3.8 0 0 1 1.2-2.7z" fill-rule="evenodd" fill="#3e4095"/>
<path d="M152.1 25.9h-3.6l-3.9 5.1" fill="none" stroke="#373435" stroke-width=".21"/>
<path d="M145.2 29.5l.6 .5-1.2 1z" fill="#373435"/>
<path d="M60.9 37.2h5.7M63.8 37.2v17.5M60.9 54.7h5.7" fill="none" stroke="#373435" stroke-width=".21"/>
<g fill="#373435">
<path d="M63.8 37.2l.4 1.5h-.8z"/>
<path d="M63.4 53.2h.8l-.4 1.5z"/>
</g>
<path d="M68.7 24h76.8M68.7 21.2v5.7M145.5 21.2v5.7" fill="none" stroke="#373435" stroke-width=".21"/>
<g fill="#373435">
<path d="M68.7 24l1.5-.4v.8z"/>
<path d="M144 23.6l1.5 .4-1.5 .4z"/>
</g>
<path d="M78.1 45.2l9.4-7.8a.83 .83 0 0 1 .9-.1 .83 .83 0 0 1 .5 .9l-1.3 5.7 10.1-.8v5.5l-10.1-.9 1.3 5.7a.84 .84 0 0 1-.2 1.1 .84 .84 0 0 1-1.2-.1l-9.3-7.8a.91 .91 0 0 1-.1-1.4z" fill-rule="evenodd" fill="#f7d417"/>
<path d="M77.9 69h19.8M77.9 66.2v5.7M97.7 66.2v5.7" fill="none" stroke="#373435" stroke-width=".21"/>
<g fill="#373435">
<path d="M77.9 69l1.5-.4v.8z"/>
<path d="M96.2 68.6l1.5 .4-1.5 .4z"/>
</g>
<path d="M51.9 53.9v8" fill="none" stroke="#373435" stroke-width=".21"/>
<g fill="#373435">
<path d="M51.9 53.9l.4 1.6h-.8z"/>
<path d="M51.5 60.4h.8l-.4 1.5z"/>
</g>
<path d="M51.9 29.9v8M49.1 53.9h5.6M49.1 61.9h5.6" fill="none" stroke="#373435" stroke-width=".21"/>
<g fill="#373435">
<path d="M51.9 29.9l.4 1.6h-.8z"/>
<path d="M51.5 36.4h.8l-.4 1.5z"/>
</g>
<path d="M49.1 29.9h5.6M49.1 37.9h5.6M51.9 37.9v16" fill="none" stroke="#373435" stroke-width=".21"/>
<g fill="#373435">
<path d="M51.9 37.9l.4 1.6h-.8z"/>
<path d="M51.5 52.4h.8l-.4 1.5z"/>
</g>
<path d="M151.4 62v5.8" fill="none" stroke="#373435" stroke-width=".21"/>
<path d="M151.4 62l.4 1.5h-.8z" fill="#373435"/>
<path d="M148.6 59.6h5.6M151.4 54.5v5.1M148.6 62h5.6" fill="none" stroke="#373435" stroke-width=".21"/>
<path d="M151 58.1h.8l-.4 1.5z" fill="#373435"/>
<path d="M158.8 29.9v32" fill="none" stroke="#373435" stroke-width=".21"/>
<g fill="#373435">
<path d="M158.8 29.9l.4 1.6h-.8z"/>
<path d="M158.4 60.4h.8l-.4 1.5z"/>
</g>
<path d="M155.9 29.9h5.7M155.9 61.9h5.7" fill="none" stroke="#373435" stroke-width=".21"/>
<path d="M17 221.9h5.9v5.9h-5.9z" fill-rule="evenodd" fill="#2905a1" stroke="#373435" stroke-width=".21"/>
<path d="M17 231.3h5.9v5.9h-5.9z" fill-rule="evenodd" fill="#f7d417" stroke="#373435" stroke-width=".21"/>
<g font-size="22.7" fill="#f7d417">
<text x="106.6" y="54.1">DR</text>
<text x="78" y="123.3">DR</text>
<text x="75.8" y="189">DR</text>
</g>
<text font-size="7.1" fill="#373435" x="99.4" y="249.4">TRAFFIC INSTRUCTION SIGN</text>
<text font-size="6" fill="#373435" x="174" y="271.9">TC2332_3</text>
<g font-size="4.9" fill="#373435">
<text x="112.5" y="255.3">“DIVERSION ROUTE MARKER -</text>
<text x="134.6" y="260.8">DIRECTION”</text>
</g>
<g font-size="4.2" fill="#373435">
<text x="91.3" y="78.5">TC2332_3(L)</text>
<text x="86.2" y="146.2">TC2332_3(R)</text>
<text x="85.4" y="211.1">TC2332_3(S)</text>
<text x="89.6" y="221.7">Note: Free standing intersection</text>
<text x="89.6" y="226.4">markers may be used at intersections,</text>
<text x="89.6" y="231.2">to advise motorists of a change of</text>
<text x="89.6" y="235.9">direction to the diversion route.</text>
<text x="100.6" y="267.2">APPROVED AS OFFICIAL TRAFFIC SIGN</text>
<text x="174.7" y="285.4">A</text>
<text x="180.7" y="285.4">B</text>
</g>
<g font-size="4" fill="#373435">
<text x="103.8" y="22.7">480</text>
<text x="152.2" y="27.4">R40</text>
<text x="45.8" y="35.3">50</text>
<text x="40.5" y="47.3">100D</text>
<text x="55.2" y="47.3">109</text>
<text x="160.4" y="47.3">200</text>
<text x="148.6" y="53.5">15</text>
<text x="45.8" y="59.3">50</text>
<text x="84.2" y="67.7">124</text>
<text x="104" y="91.9">480</text>
<text x="152.8" y="96.6">R40</text>
<text x="164.2" y="104.5">50</text>
<text x="47.5" y="116.5">200</text>
<text x="152.3" y="116.5">109</text>
<text x="164.2" y="116.5">100D</text>
<text x="61.1" y="122.6">15</text>
<text x="164.2" y="128.5">50</text>
<text x="123.3" y="136.9">124</text>
<text x="101.8" y="157.6">480</text>
<text x="150.6" y="162.3">R40</text>
<text x="162" y="170.2">50</text>
<text x="45.2" y="182.2">200</text>
<text x="150.1" y="182.2">124</text>
<text x="162" y="182.2">100D</text>
<text x="58.9" y="188.3">15</text>
<text x="162" y="194.2">50</text>
<text x="120.9" y="202.6">109</text>
</g>
<g font-size="3.9" fill="#373435">
<text x="16.9" y="217">Colour Legend</text>
<text x="26.8" y="226.1">Class 400 retroreflective blue</text>
<text x="26.8" y="235.5">Class 400 retroreflective yellow</text>
</g>
<g font-size="3.5" fill="#201e1e">
<text x="21.6" y="267.9">Department of Transport and Main Roads</text>
<text x="17.7" y="271.8">Infrastructure Management &amp; Delivery Division</text>
</g>
<g font-size="3.5" fill="#373435">
<text x="16.7" y="280.6">Designed</text>
<text x="42.7" y="280.6">Checked</text>
<text x="69.7" y="280.6">Scale</text>
<text x="98.5" y="281.3">A/PRINCIPAL ENGINEER</text>
<text x="154.2" y="276.2">27/02/25</text>
<text x="157.4" y="281.2">Date</text>
<text x="180.8" y="278">Page 3/3</text>
<text x="17" y="284.8">RH 06/20</text>
<text x="42.5" y="284.8">FK 02/25</text>
<text x="69.7" y="285.2">Not to Scale</text>
<text x="98.5" y="284.8">(Traffic Engineering Practice)</text>
</g>
</svg>
